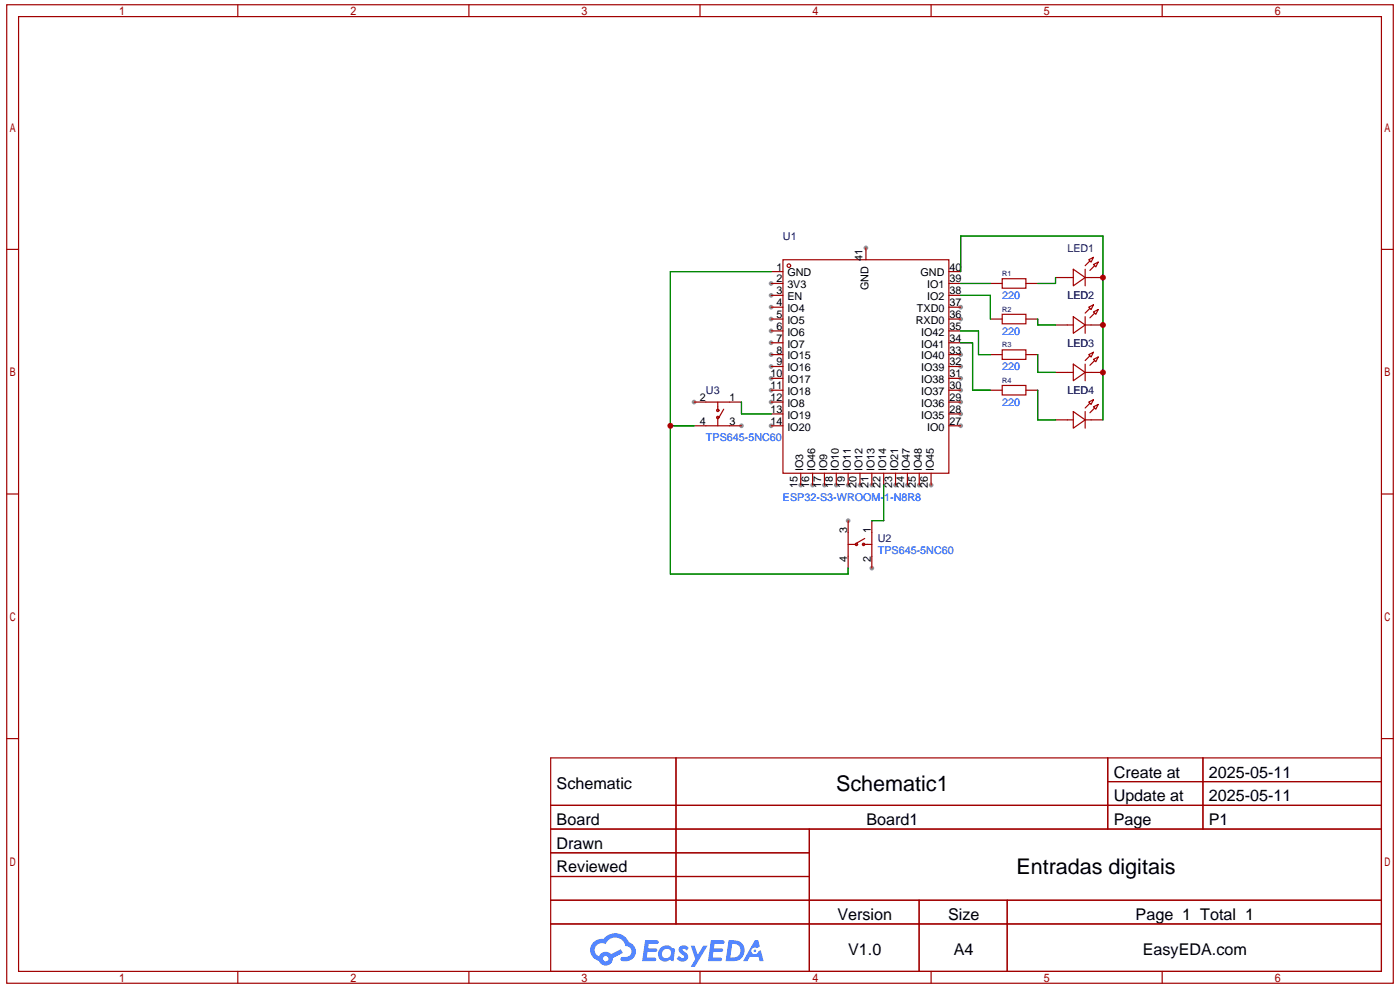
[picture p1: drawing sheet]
<svg xmlns="http://www.w3.org/2000/svg" width="297mm" height="210mm" viewBox="0 0 297 210" stroke-linecap="round" stroke-linejoin="round" font-family="sans-serif">
<g fill="#999">
<circle cx="163.7" cy="60.1" r=".5"/>
<circle cx="163.7" cy="62.6" r=".5"/>
<circle cx="163.7" cy="65.2" r=".5"/>
<circle cx="163.7" cy="67.7" r=".5"/>
<circle cx="163.7" cy="70.2" r=".5"/>
<circle cx="163.7" cy="72.7" r=".5"/>
<circle cx="163.7" cy="75.2" r=".5"/>
<circle cx="163.7" cy="77.7" r=".5"/>
<circle cx="163.7" cy="80.2" r=".5"/>
<circle cx="163.7" cy="82.8" r=".5"/>
<circle cx="163.7" cy="85.3" r=".5"/>
<circle cx="163.7" cy="90.3" r=".5"/>
<circle cx="170" cy="102.9" r=".5"/>
<circle cx="172.5" cy="102.9" r=".5"/>
<circle cx="175" cy="102.9" r=".5"/>
<circle cx="177.5" cy="102.9" r=".5"/>
<circle cx="180" cy="102.9" r=".5"/>
<circle cx="182.6" cy="102.9" r=".5"/>
<circle cx="185.1" cy="102.9" r=".5"/>
<circle cx="190.1" cy="102.9" r=".5"/>
<circle cx="192.6" cy="102.9" r=".5"/>
<circle cx="195.1" cy="102.9" r=".5"/>
<circle cx="197.6" cy="102.9" r=".5"/>
<circle cx="203.9" cy="90.3" r=".5"/>
<circle cx="203.9" cy="87.8" r=".5"/>
<circle cx="203.9" cy="85.3" r=".5"/>
<circle cx="203.9" cy="82.8" r=".5"/>
<circle cx="203.9" cy="80.2" r=".5"/>
<circle cx="203.9" cy="77.7" r=".5"/>
<circle cx="203.9" cy="75.2" r=".5"/>
<circle cx="203.9" cy="67.7" r=".5"/>
<circle cx="203.9" cy="65.2" r=".5"/>
<circle cx="183.8" cy="52.6" r=".5"/>
<circle cx="185.1" cy="120.5" r=".5"/>
<circle cx="180" cy="110.4" r=".5"/>
<circle cx="147.3" cy="85.3" r=".5"/>
<circle cx="157.4" cy="90.3" r=".5"/>
</g>
<g fill="none" stroke="#a10000" stroke-width=".25">
<path d="M1.4 1h294.4v207.5h-294.4zM3.9 3.5h289.3v202.5h-289.3zM50.5 1v2.5M99.5 1v2.5M148.6 1v2.5M197.6 1v2.5M246.7 1v2.5M1.4 52.9h2.5M293.2 52.9h2.6M1.4 104.8h2.5M293.2 104.8h2.6M1.4 156.7h2.5"/>
<path d="M293.2 156.7h2.6M116.9 160.7h176.3v45.3h-176.3zM116.9 170.8h176.3M116.9 175.8h176.3M143.5 160.7v35.3M171.8 175.8v30.2M235.1 160.7v15.1M235.1 165.8h58.1M255.4 160.7v15.1M116.9 180.9h54.9M116.9 190.9h176.3M116.9 185.9h54.9"/>
<path d="M116.9 196h176.3M195.1 190.9v15.1M213.8 190.9v15.1M50.5 206v2.5M99.5 206v2.5M148.6 206v2.5M197.6 206v2.5M246.7 206v2.5"/>
</g>
<g fill="#5487ff">
<path d="M144.4 200.8a1.29 1.29 0 0 1 1.8 .2l-.4 .7a.54 .54 0 0 0-.9-.3l.1 .2a1.27 1.27 0 0 1 .8 2 1.52 1.52 0 0 1-2.2-.3l.5-.6 .8 .5a.31 .31 0 0 0 .4-.3 .31 .31 0 0 0-.3-.3 1.11 1.11 0 0 1-.6-1.8z"/>
<path d="M146.6 200.6h.8l.7 1.9 1.2-1.9h.9l-2.7 4.5h-.9l1-1.7z"/>
<path d="M136.9 199.4h1.7a1.29 1.29 0 0 1 1.2 .2 .39 .39 0 0 1-.4 .6h-1.7l-.1 .9h1.6a.39 .39 0 0 1 .3 .5 .39 .39 0 0 1-.4 .3h-1.6l-.2 1.2h1.3a.45 .45 0 0 1 .5 .1 .45 .45 0 0 1 .2 .5l-.4 .2h-2.6z"/>
<path d="M150.9 199.4h1.6a1.31 1.31 0 0 1 1.3 .2 .39 .39 0 0 1-.4 .6h-1.7l-.2 .9h1.7a.39 .39 0 0 1 .3 .5 .39 .39 0 0 1-.4 .3h-1.7l-.1 1.2h1.3a.45 .45 0 0 1 .5 .1 .45 .45 0 0 1 .1 .5l-.3 .2h-2.6z"/>
<path d="M160.2 199.4h.7l.4 1.4-.6 .3a.75 .75 0 0 0-1.1 .3 .75 .75 0 0 0 .4 1 .75 .75 0 0 0 1-.6l.5-.3 .6 2.4h-.8l-.3-1h-1.8l-.5 1h-1z"/>
<path d="M154.7 199.4l-.7 4.5h1.5a2.25 2.25 0 0 0 2.6-2.3 2.25 2.25 0 0 0-2.7-2.2zM155.4 200.2a1.49 1.49 0 0 1 1.8 1.5 1.49 1.49 0 0 1-1.9 1.4h-.3z"/>
<path d="M140.1 201.2a1.57 1.57 0 0 0-.1 2.2 1.57 1.57 0 0 0 2.2 .1l.8 .4 .3-2.5-.2-.3h-.4a1.58 1.58 0 0 0-2.6 .1zM140.8 201.6a.97 .97 0 0 1 1.6 .4 .97 .97 0 0 1-1 1.2 .93 .93 0 0 1-.9-.6 .93 .93 0 0 1 .3-1z"/>
<path d="M126 199.8a2.34 2.34 0 0 0 1.1 4 1.53 1.53 0 0 0 1.8 1 1.53 1.53 0 0 0 1.2-1.6l2.1-1.1-.4-.8-2.1 1.1a1.56 1.56 0 0 0-2.6 .4 1.48 1.48 0 0 1-.7-2 1.48 1.48 0 0 1 2.2-.5 2.21 2.21 0 0 1 2.2-1.4 2.21 2.21 0 0 1 2 1.8 1.15 1.15 0 0 1 1.2 1 1.15 1.15 0 0 1-1 1.3h-.7a.46 .46 0 0 0-.6 .3 .46 .46 0 0 0 .4 .6 2.15 2.15 0 0 0 2.5-1 2.15 2.15 0 0 0-.3-2.6l-.8-.4a3.2 3.2 0 0 0-5.4-.8l-1.1 .1zM128 203.3a.6 .6 0 0 1 1.2 0 .6 .6 0 0 1-1.2 0z"/>
<circle cx="160.2" cy="201.7" r=".28"/>
</g>
<g fill="none" stroke="#a10000" stroke-width=".25">
<path d="M166.2 55.1h35.2v45.3h-35.2zM212.7 59.1h5.1v2h-5.1zM226.6 58.9h1.2M227.8 57.1l2.5 1.8-2.5 1.7zM230.3 58.9h1.3M230.3 57.1v3.5M231.1 55.1l1-.5-.5 1zM231.4 55.3l-1.1 1M232.1 56.1l1-.5-.5 1zM232.4 56.3l-1 1.1M212.7 66.7h5.1v2h-5.1zM212.7 74.2h5.1v2h-5.1z"/>
<path d="M226.6 68.9h1.2M226.6 79h1.2M227.8 67.2l2.5 1.7-2.5 1.8zM227.8 77.2l2.5 1.8-2.5 1.8zM230.3 67.2v3.5M230.3 77.2v3.6M230.3 68.9h1.3M230.3 79h1.3M231.1 65.2l1-.5-.5 1zM231.1 75.2l1-.5-.5 1zM231.4 65.4l-1.1 1M231.4 75.5l-1.1 1"/>
<path d="M232.1 66.2l1-.5-.5 1zM232.1 76.2l1-.5-.5 1zM232.4 66.4l-1 1M232.4 76.5l-1 1M149.8 85.3h5.1M149.8 90.3h5.1M152.4 85.3v1.7M152.4 88.5v1.8M153.6 86.8l-1 1.7M212.7 81.8h5.1v2h-5.1zM226.6 89.1h1.2M227.8 87.3l2.5 1.8-2.5 1.7z"/>
<path d="M230.3 87.3v3.5M230.3 89.1h1.3M231.1 85.3l1-.5-.5 1zM231.4 85.5l-1.1 1M232.1 86.3l1-.5-.5 1zM232.4 86.5l-1 1M180 113v5M180 115.5h1.8M183.3 115.5h1.8M183.6 114.2l-1.8 1M185.1 113v5"/>
<circle cx="167.5" cy="56.3" r=".38"/>
<circle cx="152.4" cy="88.5" r=".25"/>
<circle cx="152.4" cy="87" r=".25"/>
<circle cx="181.8" cy="115.5" r=".25"/>
<circle cx="183.3" cy="115.5" r=".25"/>
</g>
<g fill="none" stroke="#870000" stroke-width=".25">
<path d="M163.7 57.6h2.5M183.8 52.6v2.5M201.4 57.6h2.5M224.1 58.9h2.5M231.6 58.9h2.5M163.7 60.1h2.5M163.7 62.6h2.5M163.7 65.2h2.5M163.7 67.7h2.5M163.7 70.2h2.5M163.7 72.7h2.5M163.7 75.2h2.5"/>
<path d="M163.7 77.7h2.5M201.4 60.1h2.5M201.4 62.6h2.5M201.4 65.2h2.5M201.4 67.7h2.5M201.4 70.2h2.5M201.4 72.7h2.5M201.4 75.2h2.5M201.4 77.7h2.5M210.2 60.1h2.5M210.2 67.7h2.5M210.2 75.2h2.5"/>
<path d="M217.8 60.1h2.5M217.8 67.7h2.5M217.8 75.2h2.5M224.1 68.9h2.5M224.1 79h2.5M231.6 68.9h2.5M231.6 79h2.5M147.3 85.3h2.5M147.3 90.3h2.5M154.9 85.3h2.5M154.9 90.3h2.5M163.7 80.2h2.5"/>
<path d="M163.7 82.8h2.5M163.7 85.3h2.5M163.7 87.8h2.5M163.7 90.3h2.5M201.4 80.2h2.5M201.4 82.8h2.5M201.4 85.3h2.5M201.4 87.8h2.5M201.4 90.3h2.5M210.2 82.8h2.5M217.8 82.8h2.5M224.1 89.1h2.5"/>
<path d="M231.6 89.1h2.5M170 100.4v2.5M172.5 100.4v2.5M175 100.4v2.5M177.5 100.4v2.5M180 100.4v2.5M180 110.4v2.6M180 118v2.5M182.6 100.4v2.5M185.1 100.4v2.5M185.1 110.4v2.6M185.1 118v2.5"/>
<path d="M187.6 100.4v2.5M190.1 100.4v2.5M192.6 100.4v2.5M195.1 100.4v2.5M197.6 100.4v2.5"/>
</g>
<g fill="none" stroke="#008700" stroke-width=".25">
<path d="M163.7 57.6h-21.4v64.2h37.7v-1.3M203.9 57.6v-7.5h30.2v39M224.1 58.9v1.2h-3.8M203.9 60.1h6.3M203.9 62.6h6.3v5.1M203.9 70.2h3.8v5h2.5M203.9 72.7h2.5v10.1h3.8M220.3 67.7v1.2h3.8M220.3 75.2v3.8h3.8M142.3 90.3h5M157.4 85.3v2.5h6.3M220.3 82.8v6.3h3.8"/>
<path d="M187.6 102.9v7.5h-2.5"/>
</g>
<g fill="#c00">
<circle cx="234.1" cy="58.9" r=".63"/>
<circle cx="234.1" cy="68.9" r=".63"/>
<circle cx="234.1" cy="79" r=".63"/>
<circle cx="142.3" cy="90.3" r=".63"/>
</g>
<g font-size="4.6">
<text x="177.5" y="167.8">Schematic1</text>
<text x="215.7" y="185.4">Entradas digitais</text>
</g>
<g font-size="3.4">
<text x="118.2" y="167.4">Schematic</text>
<text x="236.4" y="164.9">Create at</text>
<text x="256.6" y="164.9">2025-05-11</text>
<text x="236.4" y="170">Update at</text>
<text x="256.6" y="170">2025-05-11</text>
<text x="118.2" y="175">Board</text>
<text x="183.9" y="175">Board1</text>
<text x="236.4" y="175">Page</text>
<text x="256.6" y="175">P1</text>
<text x="118.2" y="180">Drawn</text>
<text x="118.2" y="185">Reviewed</text>
<text x="177.8" y="195.1">Version</text>
<text x="201.2" y="195.1">Size</text>
<text x="241.1" y="195.1">Page 1 Total 1</text>
<text x="180" y="202.7">V1.0</text>
<text x="202.5" y="202.7">A4</text>
<text x="242.6" y="202.7">EasyEDA.com</text>
</g>
<g font-size="2.3" fill="#000080">
<text x="166.2" y="50.9">U1</text>
<text x="226.6" y="53.4">LED1</text>
<text x="149.8" y="83.6">U3</text>
<text x="186.3" y="115">U2</text>
</g>
<g font-size="2.3">
<text x="164.8" y="57.4">1</text>
<text x="164.8" y="59.9">2</text>
<text x="167.1" y="58.6">GND</text>
<text x="183.1" y="55.4" transform="rotate(-90 183.1 55.4)">41</text>
<text x="195.4" y="58.6">GND</text>
<text x="201.5" y="59.9">39</text>
<text x="201.5" y="57.4">40</text>
<text x="164.8" y="62.4">3</text>
<text x="164.8" y="64.9">4</text>
<text x="167.1" y="61.2">3V3</text>
<text x="167.1" y="63.7">EN</text>
<text x="184.4" y="61.6" transform="rotate(-90 184.4 61.6)">GND</text>
<text x="196.8" y="63.7">IO2</text>
<text x="196.8" y="61.2">IO1</text>
<text x="201.5" y="64.9">37</text>
<text x="201.5" y="62.4">38</text>
<text x="164.8" y="67.4">5</text>
<text x="164.8" y="70">6</text>
<text x="167.1" y="66.2">IO4</text>
<text x="167.1" y="68.7">IO5</text>
<text x="167.1" y="71.2">IO6</text>
<text x="194.4" y="68.7">RXD0</text>
<text x="194.6" y="66.2">TXD0</text>
<text x="195.5" y="71.2">IO42</text>
<text x="201.5" y="70">35</text>
<text x="201.5" y="67.4">36</text>
<text x="164.8" y="72.5">7</text>
<text x="164.8" y="75">8</text>
<text x="164.8" y="77.5">9</text>
<text x="167.1" y="73.7">IO7</text>
<text x="167.1" y="76.2">IO15</text>
<text x="195.5" y="76.2">IO40</text>
<text x="195.5" y="73.7">IO41</text>
<text x="201.5" y="77.5">32</text>
<text x="201.5" y="75">33</text>
<text x="201.5" y="72.5">34</text>
<text x="163.5" y="80">10</text>
<text x="163.5" y="82.5">11</text>
<text x="167.1" y="78.8">IO16</text>
<text x="167.1" y="81.3">IO17</text>
<text x="167.1" y="83.8">IO18</text>
<text x="195.5" y="83.8">IO37</text>
<text x="195.5" y="81.3">IO38</text>
<text x="195.5" y="78.8">IO39</text>
<text x="201.5" y="82.5">30</text>
<text x="201.5" y="80">31</text>
<text x="148.6" y="85.1">2</text>
<text x="154.9" y="85.1">1</text>
<text x="163.5" y="85.1">12</text>
<text x="163.5" y="87.6">13</text>
<text x="167.1" y="86.3">IO8</text>
<text x="167.1" y="88.8">IO19</text>
<text x="195.5" y="88.8">IO35</text>
<text x="195.5" y="86.3">IO36</text>
<text x="201.5" y="87.6">28</text>
<text x="201.5" y="85.1">29</text>
<text x="148.6" y="90.1">4</text>
<text x="154.9" y="90.1">3</text>
<text x="163.5" y="90.1">14</text>
<text x="167.1" y="91.3">IO20</text>
<text x="196.8" y="91.3">IO0</text>
<text x="201.5" y="90.1">27</text>
<text x="170.5" y="99.9" transform="rotate(-90 170.5 99.9)">IO3</text>
<text x="173" y="99.9" transform="rotate(-90 173 99.9)">IO46</text>
<text x="175.6" y="99.9" transform="rotate(-90 175.6 99.9)">IO9</text>
<text x="178.1" y="99.9" transform="rotate(-90 178.1 99.9)">IO10</text>
<text x="180.6" y="99.9" transform="rotate(-90 180.6 99.9)">IO11</text>
<text x="183.1" y="99.9" transform="rotate(-90 183.1 99.9)">IO12</text>
<text x="185.6" y="99.9" transform="rotate(-90 185.6 99.9)">IO13</text>
<text x="188.1" y="99.9" transform="rotate(-90 188.1 99.9)">IO14</text>
<text x="190.6" y="99.9" transform="rotate(-90 190.6 99.9)">IO21</text>
<text x="193.2" y="99.9" transform="rotate(-90 193.2 99.9)">IO47</text>
<text x="195.7" y="99.9" transform="rotate(-90 195.7 99.9)">IO48</text>
<text x="198.2" y="99.9" transform="rotate(-90 198.2 99.9)">IO45</text>
<text x="169.3" y="103.5" transform="rotate(-90 169.3 103.5)">15</text>
<text x="171.8" y="103.5" transform="rotate(-90 171.8 103.5)">16</text>
<text x="174.3" y="103.5" transform="rotate(-90 174.3 103.5)">17</text>
<text x="176.8" y="103.5" transform="rotate(-90 176.8 103.5)">18</text>
<text x="179.3" y="103.5" transform="rotate(-90 179.3 103.5)">19</text>
<text x="181.8" y="103.5" transform="rotate(-90 181.8 103.5)">20</text>
<text x="184.4" y="103.5" transform="rotate(-90 184.4 103.5)">21</text>
<text x="186.9" y="103.5" transform="rotate(-90 186.9 103.5)">22</text>
<text x="189.4" y="103.5" transform="rotate(-90 189.4 103.5)">23</text>
<text x="191.9" y="103.5" transform="rotate(-90 191.9 103.5)">24</text>
<text x="194.4" y="103.5" transform="rotate(-90 194.4 103.5)">25</text>
<text x="196.9" y="103.5" transform="rotate(-90 196.9 103.5)">26</text>
<text x="179.8" y="113" transform="rotate(-90 179.8 113)">3</text>
<text x="184.8" y="113" transform="rotate(-90 184.8 113)">1</text>
<text x="179.8" y="119.3" transform="rotate(-90 179.8 119.3)">4</text>
<text x="184.8" y="119.3" transform="rotate(-90 184.8 119.3)">2</text>
</g>
<g font-size="2.3" fill="#00f">
<text x="212.7" y="63.4">220</text>
<text x="226.6" y="63.4">LED2</text>
<text x="212.7" y="71">220</text>
<text x="226.6" y="73.5">LED3</text>
<text x="212.7" y="78.5">220</text>
<text x="226.6" y="83.6">LED4</text>
<text x="212.7" y="86.1">220</text>
<text x="149.8" y="93.6">TPS645-5NC60</text>
<text x="166.2" y="106.2">ESP32-S3-WROOM-1-N8R8</text>
<text x="186.3" y="117.5">TPS645-5NC60</text>
</g>
<g font-size="1.5" fill="#000080">
<text x="212.7" y="58.6">R1</text>
<text x="212.7" y="66.1">R2</text>
<text x="212.7" y="73.7">R3</text>
<text x="212.7" y="81.2">R4</text>
</g>
</svg>
